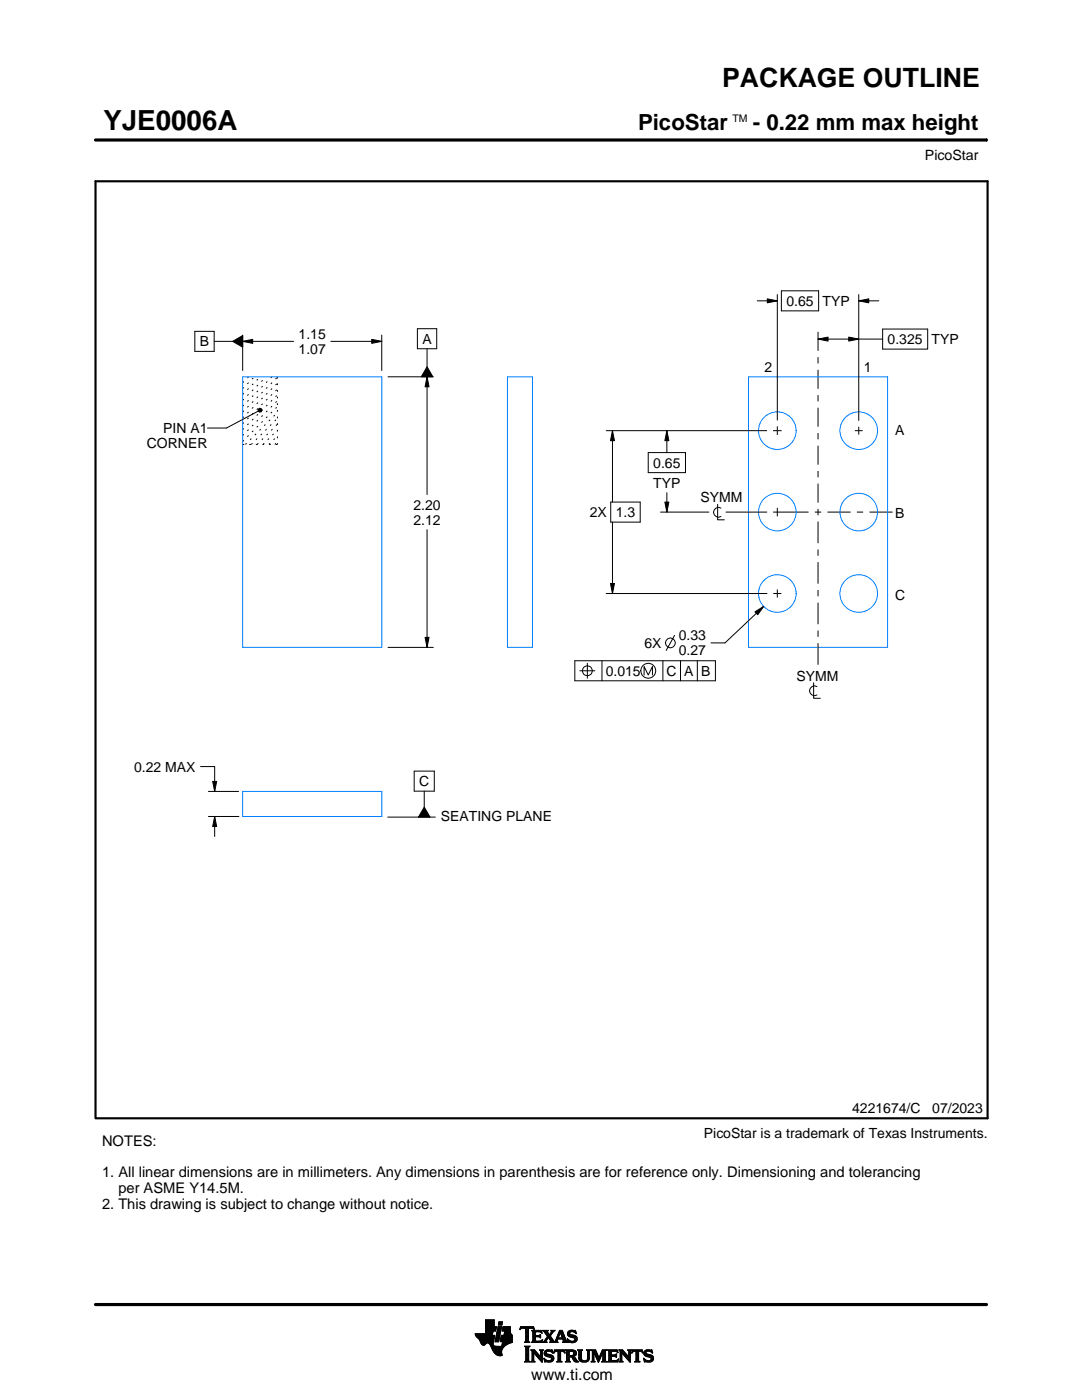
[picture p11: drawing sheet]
<svg xmlns="http://www.w3.org/2000/svg" width="216mm" height="279mm" viewBox="0 0 216 279" stroke-linecap="round" stroke-linejoin="round" font-family="sans-serif">
<g fill="none" stroke="#000" stroke-width=".2">
<path d="M19.1 27.9h177.7M196.8 27.7v.5M153.1 59.6l2 .4-2 .4zM155.1 58.8v25M155.9 58h7.4v4h-7.4zM171.4 58.8v25.1M38.9 66.1h3.8v4h-3.8zM42.7 68.1h3.7M46.4 68.1l2-1.1v2.3zM48.4 68.1l2-.4v.8zM48.4 66.9v7M48.4 68.1h10.2"/>
<path d="M66 68.1h10.2M74.2 67.7l2 .4-2 .4zM76.2 66.9v7M77.4 75.2h9.1M83.3 65.6h3.8v4h-3.8zM85.2 75.2l.4 2h-.8zM85.2 69.6v3.6M85.2 75.2v23.5M85.2 73.2l1.2 2h-2.3zM151.1 60h4M163.2 67.7l2-.4v.8zM163.2 66.2v3.8"/>
<path d="M163.2 71.3v1.2M163.2 73.8v3.8M163.2 78.9v1.2M163.2 67.7h12.9M169.4 67.3l2 .4-2 .4zM171.4 60l2-.4v.8zM171.4 60h4M176.1 65.7h9v4h-9zM51.5 81.7l.3-.2h.3l.2 .4-.2 .3-.3 .1-.3-.3zM51.5 82l-6.3 3.4h-3.8M121 85.9h32M122.2 85.9l.4 2h-.8z"/>
<path d="M122.2 85.9v14.3M129.3 90.3h7.5v4h-7.5zM133.1 85.9l.4 2h-.8zM133.1 85.9v4.4M133.1 98.3v3.9M154.2 85.9h1.8M155.1 85.1v1.7M163.2 81.4v3.8M163.2 86.4v1.3M163.2 88.9v3.8M163.2 94v1.3M163.2 96.5v3.8"/>
<path d="M170.6 85.9h1.5M171.4 85.2v1.5M85.2 105.7v23.5M121 118.4h32M121.8 116.4h.8l-.4 2zM121.9 100.2h5.8v4h-5.8zM122.2 104.2v14.2M131.8 102.2h9.6M132.7 100.2h.8l-.4 2zM143.2 100.7v3h1.3M143.9 101.4a.98 .98 0 0 0-1.5 .8 .98 .98 0 0 0 1.5 .9M144.9 102.2h8.1"/>
<path d="M154.3 102.2h7M154.3 118.4h1.6M155.1 101.4v1.6M155.1 117.6v1.7M162.6 102.2h1.3M163.2 101.6v1.2M163.2 104.1v4.3M163.2 109.7v1.2M163.2 112.2v4.3M163.2 117.7v1.3M165.1 102.2h4.6M171 102.2h1.2"/>
<path d="M173.5 102.2h4.6M77.4 129.2h9.1M84.8 127.2h.8l-.4 2zM114.7 131.9h28.1v4h-28.1zM115.7 133.9h3M117.2 132.4v3M120.1 131.9v4M128.5 134.7v-1.7l.9 1.7 .8-1.7v1.7M132.3 131.9v4M134.6 126.8l-1.7 3M135.8 131.9v4M139.1 131.9v4"/>
<path d="M150.6 122.1l1.8-1.1-1.2 1.7zM152.4 121l-7.7 7.3h-2.8M162.3 136.3v3.1h1.4M163 137a.98 .98 0 0 0-1.5 .9 .98 .98 0 0 0 1.5 .8M163.2 120.3v4.3M163.2 125.8v1.3M163.2 128.4v4.3M40 153h2.8v4.9M41.6 157.9h6M42.4 155.9h.8l-.4 2zM82.6 153.9h4.1v4h-4.1zM84.7 157.9v3.2"/>
<path d="M41.6 162.9h6.1M42.8 162.9l.4 2h-.8zM42.8 162.9v4M77.4 163.1h9.5M84.7 161.1l1.1 2h-2.3zM94.8 266.2h3.5M94.8 266.3h3.5M94.9 266.4h3.3M94.9 266.5h3.8l-.2 1.2M94.9 266.5h3.8M95 266.6h3.7M95 266.7h3.7"/>
<path d="M95.1 266.8h3.6M95.2 266.9h3.4M95.3 267h3.3M95.4 267.1h3.2M95.5 267.2h3.1M95.6 267.3h3M95.7 267.4h2.8M95.7 267.5h2.8M95.8 267.6h2.7M95.8 267.7h2.7M95.9 267.8h2.6M95.9 267.9h2.5"/>
<path d="M95.9 268h2.5M96 268h1.1M96 268.1h1M96.1 268.2h.8M96.1 268.3h.7M96.2 268.4h.6M96.3 268.4h.4M96.9 266.1h1.4M96.9 266h1.4M96.9 265.9h1.4M96.9 265.8h1.5M96.9 265.7h1.5"/>
<path d="M96.9 264.7l2.2 .1-.2 .9h-.5l-.2 .8M96.9 265.6h2M96.9 265.5h2M96.9 265.4h2M96.9 265.3h2.1M96.9 265.2h2.1M96.9 265.1h2.1M96.9 265h2.1M96.9 264.9h2.1M96.9 264.8h2.2M96.9 264.6h1.7M96.9 264.5h1.7"/>
<path d="M96.9 264.4h1.7M96.9 264.3h1.7M96.9 264.2h1.7M96.9 264.1h1.7M96.9 264h1.7M96.9 263.9h1.7M96.9 263.8h1.7M96.9 263.7h1.7M96.9 263.6h1.7M96.9 263.5h1.7M96.9 263.4h1.7M97.5 268h.9"/>
<path d="M97.6 268.1h.8M97.7 268.2h.7M97.7 268.3h.7M97.8 268.4h.6M97.9 268.5h.6M97.9 268.6h.7M98 268.7h1.1M98 268.8h2.6M98 268.8h2.5M98.1 268.9h2.3M98.1 269h2.3M98.1 269.1h2.2"/>
<path d="M98.2 269.2h2.1M98.2 269.2h2M98.2 269.3h2M98.3 269.4h1.9M98.3 269.5h1.8M98.4 269.6h1.7M98.4 268v.4l.3 .2 2 .1M98.5 269.7h1.6M98.5 267.7l-.1 .3M98.5 269.8h1.6M98.6 269.9h1.5M98.6 264.8v-1.4h-1.7v2.8h-2.1l.1 .3 .7 .8 .7 1.1 .3 .1 .6-.5 .4 .1 1 1.8 .8 .6h.8l-.1-1 .8-1"/>
<path d="M98.6 270h1.5M98.7 270h1.4M98.8 270.1h1.3M98.8 267.7h.7M98.8 267.6h.7M98.8 267.5h.7M98.9 270.2h1.2M98.9 267.4h.7M98.9 267.3h.7M98.9 267.2h.7M98.9 267.1h.7M98.9 267h.7"/>
<path d="M98.9 270.3h1.3M99 266.9h.6M99 266.9h.7M99 266.8h.7M99 266.7h.7M99 266.6h.7M99 266.5h.7M99.1 270.4h1.1M99.1 266.4h.7M99.1 266.3h.7M99.1 266.2h.7M99.1 266.1h.7"/>
<path d="M99.1 266h.7M99.2 265.9h.7M99.2 265.8h.7M99.2 270.4h1M99.2 265.7h.7M99.2 265.6h.7M99.2 265.5h.7M99.3 265.4h.6M99.3 265.4h.7M99.3 265.3h.7M99.3 265.2h.7M99.3 265.1h.7"/>
<path d="M99.3 265h.7M99.4 270.5h.8M99.4 264.9h.7M99.4 264.8h.7M99.4 264.8h.7l-.6 3h-.7zM99.4 264.5l.2-.7h.7l-.2 .7h-.7M99.5 264.4h.6M99.5 264.3h.7M99.5 264.2h.7M99.5 264.1h.7M99.5 264h.7M99.5 263.9h.7"/>
<path d="M99.6 263.8h.7M99.8 270.6h.1M99.8 267.7h2.4M99.8 267.6h2.4M99.8 267.5h2.4M99.9 267.4h2.3M99.9 267.3h2.3M99.9 267.2h2.3M99.9 267.1h2.3M99.9 267h2.3M99.9 266.9h2.3M100 266.9h2.2"/>
<path d="M100 266.8h2.2M100 266.7h2.2M100 266.6h2.2M100 266.5h2.2M100.1 268.6h.7M100.2 268.5h.7M100.2 268.4h.8M100.2 268.4h.9M100.2 268.3h1M100.2 268.2h1.2M100.2 265.6h1.6M100.2 268.1h1.4"/>
<path d="M100.2 265.5h1.6M100.2 268h1.6M100.3 265.4h1.5M100.3 268h1.7M100.3 267.9h1.9M100.3 265.3h1.5M100.3 267.8h1.9M100.3 265.2h1.5M100.3 265.1h1.5M100.3 265h1.5M100.4 264.9h1.4M100.4 264.8h1.4"/>
<path d="M100.6 266.5l.1-.8h-.5l.2-.9h1.4l.1 1.1 .3 .6v1.4l-1.3 .6M100.6 266.4h1.5M100.6 266.3h1.4M100.6 266.2h1.4M100.6 266.1h1.3M100.7 266h1.2M100.7 265.9h1.2M100.7 265.8h1.1M100.7 265.7h1.1M102.2 266.5h-2.2l-.2 1.1 .5 .2-.2 .9M103.7 265.3h.1M103.8 265.2h.2"/>
<path d="M103.8 265h2.8M103.8 264.9h2.7M103.9 264.8h2.6M104.7 267.8h1M104.7 271.8h1.1M104.7 268.7h1M104.8 267.7h.7M104.8 271.7h.8M104.9 265.2h.6M104.9 268.9h.6M104.9 267.6h.6M104.9 267.5l-.2 .3"/>
<path d="M104.9 267.5h.6M104.9 267.4h.6M104.9 267.3h.6M104.9 267.2h.6M104.9 267.1h.6M104.9 267h.6M104.9 266.8h.6M104.9 266.7h.6M104.9 266.6h.6M104.9 266.5h.6M104.9 266.4h.6M104.9 266.3h.6"/>
<path d="M104.9 266.2h.6M104.9 266.1h.6M104.9 265.9h.6M104.9 265.8h.6M104.9 265.7h.6M104.9 265.6h.6M104.9 265.5h.6M104.9 265.4h.6M104.9 265.3h.6M104.9 271.5h.6M104.9 269h.6M104.9 271.4h.6"/>
<path d="M104.9 271.4v-2.4l-.2-.4h1.1l-.3 .4v2.4M104.9 271.4l-.2 .4h1.1l-.3-.4M104.9 271.3h.6M104.9 271.2h.6M104.9 271.1h.6M104.9 271h.6M104.9 270.9h.6M104.9 270.8h.6M104.9 270.6h.6M104.9 270.5h.6M104.9 270.4h.6M104.9 270.3h.6"/>
<path d="M104.9 270.2h.6M104.9 270.1h.6M104.9 270h.6M104.9 269.9h.6M104.9 269.8h.6M104.9 269.6h.6M104.9 269.5h.6M104.9 269.4h.6M104.9 269.3h.6M104.9 269.2h.6M104.9 269.1h.6M105.5 267.5l.2 .3"/>
<path d="M105.5 267.5v-2.3l.7-.1 .4 .3-.1-.6h-2.6l-.1 .6 .4-.3 .7 .1v2.3M105.7 267.8h-1M105.9 271.8h.8M105.9 269.4h.8M106.1 269.5h.7M106.1 267.8h2M106.1 271.7h.5M106.2 269.6h.7M106.2 271.5h.3M106.2 265.6h1.8M106.2 269.8h.8M106.2 271.4h.3"/>
<path d="M106.2 271.4l-.3 .4h.8l-.2-.4M106.2 271.3h.3M106.2 271.2h.3M106.2 271.1h.3M106.2 271h.3M106.2 270.9h.3M106.2 270.8h.3M106.2 270.6h.3M106.2 270.5h.3M106.2 270.4h.3M106.2 270.3h.3M106.2 270.2h.3"/>
<path d="M106.2 270.1h.3M106.2 270h1M106.2 269.9h.9M106.2 269.8v1.6M106.2 269.8l-.3-.4h.8l1.2 1.4M106.3 267.7h1.8M106.3 265.7h1.8M106.3 267.6h.6M106.3 265.8h.6M106.3 267.5l-.2 .3M106.3 267.5h.5M106.3 267.4h.5"/>
<path d="M106.3 267.3h.5M106.3 267.2h.5M106.3 267.1h.5M106.3 267h.5M106.3 266.8h.5M106.3 266.7h1.6M106.3 266.6h1.6M106.3 266.5h.5M106.3 266.4h.5M106.3 266.3h.5M106.3 266.2h.5M106.3 266.1h.5"/>
<path d="M106.3 265.9h.5M106.4 265.2h.2M106.5 270h.1M106.5 270v1.4M106.5 265.3h.1M106.6 270.1h.7M106.7 270.2h.7M106.8 270.3h.7M106.8 265.9l.2-.1h.6l.6 .2-.2-.5h-1.9l.2 .3v1.7M106.8 265.9v.6h.8l.3-.2v.7M106.9 270.4h.7M107 270.5h.7"/>
<path d="M107.1 270.6h.7M107.2 270.8h1M107.3 270.9h.9M107.4 271h.8M107.5 271.1h.7M107.6 271.2h.6M107.6 266.5h.3M107.7 271.3h.5M107.7 269.4h.7M107.7 266.8h.2M107.7 267.6h.5M107.8 266.4h.1"/>
<path d="M107.8 271.4h.4M107.8 267h.1M107.8 265.8h.3M107.8 269.5h.5M107.9 271.5h.3M107.9 269.6h.3M107.9 267l-.3-.2h-.8l.1 .8h.9l.5-.2M107.9 269.8h.3M107.9 270.6h.3M107.9 270.5h.3M107.9 270.4h.3M107.9 270.3h.3"/>
<path d="M107.9 270.2h.3M107.9 270.1h.3M107.9 270h.3M107.9 269.9h.3M107.9 269.8v1M107.9 269.8l-.2-.4h.7l-.2 .4M108 271.7h.2M108 265.9h.1M108 267.5h.2M108.1 271.8h.1M108.1 266.1h.1M108.2 267.4h.1"/>
<path d="M108.2 269.8v2.1l-1.7-1.9M108.2 267.8h.9M108.3 267.4l-.2 .5-2-.1M108.3 265.6h1M108.5 267.7h.5M108.5 271.1l.8 .4h.5l.2-.1-.1-.4-1-.4-.3-.3 .1-.7 .7-.2 .6 .1 .2-.1 .1 .6-.9-.3-.3 .1-.1 .3 1.3 .4 .2 .6M108.5 271.1h.1M108.5 265.7h.7M108.5 271.2h.2M108.6 271.3h.2M108.6 270.1h.4M108.6 270h.4"/>
<path d="M108.6 270.2h.6M108.6 267.6h.4M108.6 271.4h.4M108.6 269.9h.4M108.6 270.3h1M108.6 265.8h.7M108.6 271.5h.8M108.6 269.8h.5M108.7 271.7h1.5M108.7 270.4h1.3M108.7 267.5h.3M108.7 271.8h.1"/>
<path d="M108.7 265.9h.6M108.7 269.6h1.5M108.8 267.4h.3M108.8 270.5h1.5M108.8 266.1h.6M108.8 269.5h1.4M108.8 267.3h.4M108.9 266.2h.6M108.9 267.2h.4M108.9 266.3h.6M108.9 270.6h1.5M109 267.1h.3"/>
<path d="M109 266.4h1M109.1 271.8h.9M109.1 269.4h.7M109.1 267h.9M109.1 266.5h.8M109.1 267.8h-.9M109.2 266.8h.8M109.2 266.6h.6M109.2 266.7h.7M109.2 266.7l-.6 .9-.4 .2M109.3 270.8h1.1M109.5 267.1h.6"/>
<path d="M109.6 267.2h.6M109.7 271.5h.7M109.7 267.3h.6M109.7 267.8l.2-.2-.5-.7-.4 .8 .1 .1M109.7 267.8h1.6M109.7 266.3h.4M109.7 267.4h.6M109.8 270.9h.7M109.8 266.2h.3M109.8 266.6l.9 1.2 1-2.3h.5l.8 2.1 .3 .2M109.8 267.5h.6M109.9 266.1h.3"/>
<path d="M109.9 269.8h.4M109.9 267.6h.6M109.9 267.7h.7M109.9 271.4h.5M109.9 265.9h.4M110 271h.5M110 265.6h.7M110 265.9l-.4 .5-.4-.6 .2-.3h-1.1l.9 1.2M110 265.9l.1-.2-.2-.2h.8l-.9 1.1M110 271.3h.5M110 265.8h.4M110 271.1h.5"/>
<path d="M110 271.2h.5M110.1 269.4h.1M110.1 265.7h.4M110.1 269.9h.2M110.2 270h.1M110.5 270h.1M110.5 269.9h.2M110.5 271.1l-.2 .5-.8 .3-.6-.2-.2 .1-.2-.7M110.5 269.8h.3M110.6 269.6h2.1M110.6 269.5h2M110.6 269.4h2"/>
<path d="M110.7 267.7h.5M110.8 267.6h.4M110.9 267.5h.3M110.9 267.4h.3M111 267.3h.3M111 267.2h1.8M111 267.1h1.8M111.1 267h.3M111.1 271.8h1M111.1 266.8h.4M111.2 266.7h.3M111.2 267.5l.1-.2h1l.1 .2"/>
<path d="M111.2 267.5v.3h.1M111.2 266.6h.3M111.3 266.5h.3M111.3 271.7h.6M111.3 266.4h.3M111.3 271.5h.6M111.3 267.8h-1.6M111.3 269.8h.6M111.4 266.3h.3M111.4 271.4h.5M111.4 271.4l-.1-1.7h-.4l-.4 .4 .2-.7h1.9l.1 .7-.3-.4h-.5v1.7M111.4 270.5h.5"/>
<path d="M111.4 270.4h.5M111.4 270.3h.5M111.4 270.2h.5M111.4 270.1h.5M111.4 270h.5M111.4 269.9h.5M111.4 271.4l-.3 .4h1l-.2-.4M111.4 271.3h.5M111.4 271.2h.5M111.4 271.1h.5M111.4 271h.5M111.4 270.9h.5"/>
<path d="M111.4 270.8h.5M111.4 270.6h.5M111.4 266.2h.3M111.4 266.1h.4M111.5 265.9h.9M111.5 265.8h.8M111.6 265.7h.7M111.6 265.6h.6M111.8 265.9l.4 1.1h-.8zM111.9 266.1h.5M111.9 266.2h.5M111.9 266.3h.6"/>
<path d="M112 266.4h.5M112 266.5h.6M112.1 266.6h.5M112.1 266.7h.6M112.1 266.8h.6M112.2 267h.5M112.2 267.8h1.1M112.3 267.3h.6M112.3 267.4h.6M112.4 267.5h.6M112.4 267.5v.3h-.2M112.4 269.8h.3"/>
<path d="M112.4 267.6h.6M112.4 267.7h.7M112.6 269.9h.1M112.6 270h.2M112.8 271.8h1M112.8 269.4h1.6M113 269.5h1.7M113 271.7h.7M113 269.6h1.9M113 271.5h.6M113 269.8h.6M113 271.4h.6"/>
<path d="M113 271.4l-.2 .4h1l-.2-.4M113 271.3h.6M113 271.2h.6M113 271.1h.6M113 271h.6M113 270.9h.6M113 270.8h1.5M113 270.6h1.6M113 270.5h1.8M113 270.4h.6M113 270.3h.6M113 270.2h.6"/>
<path d="M113 270.1h.6M113 270h.6M113 269.9h.6M113 269.8v1.6M113 269.8l-.2-.4h1.4l.6 .2 .2 .3v.4l-.2 .3-.4 .1M113.2 267.3h.2M113.2 267.4h.3M113.2 266.2h.5M113.2 266.3h.6M113.2 266.1h.5M113.3 267.5h.3M113.3 267.8h-1.1"/>
<path d="M113.3 266.4h.9M113.3 265.9h.4M113.3 267.6h.6M113.3 266.5h1.3M113.3 267.7h1.6M113.3 265.8h.5M113.3 267.8h.2M113.4 266.6h1.5M113.4 265.7h1.5M113.4 265.7l.5-.2 .7 .1 .2-.1 .1 .7-.7-.4h-.4l-.1 .3 .1 .2 .9 .2 .4 .3 .1 .5-.3 .5-.6 .2-.7-.2-.2 .1-.2-.7 .9 .5 .5-.1 .1-.3-.2-.3-1.1-.4-.2-.4zM113.5 266.7h1.5M113.5 265.6h1.4"/>
<path d="M113.6 271.4v-.6h.4l.7 1h.8M113.6 269.9l.1-.2 .7 .2v.4l-.4 .2M113.6 269.9v.6M113.7 267.8h1.1M113.8 266.8h1.3M113.8 265.5h.6M114 268h.4M114.1 270.9h.6M114.2 271h.6M114.2 271.1h.7M114.3 271.2h.6M114.3 267h.8"/>
<path d="M114.3 269.8h.7M114.3 270.4h.6M114.4 271.3h.6M114.4 270.7l1.1 1.1M114.4 270.7h.1M114.4 271.4h.7M114.4 269.9h.6M114.4 270.3h.6M114.5 267.6h.5M114.5 270.2h.5M114.5 270h.5M114.5 265.8h.4"/>
<path d="M114.5 270.1h.5M114.5 271.5h.7M114.6 271.7h.7M114.6 267.1h.6M114.6 267.5h.5M114.7 267.2h.5M114.7 267.4h.5M114.7 265.9h.3M114.7 267.3h.5M114.7 271.8h.8M114.8 266.1h.2M114.9 266.2h.1"/>
<path d="M115.3 269.4h.9M115.4 269.5h.7M115.5 269.6h.5M115.5 269.8h.5M115.5 269.8v1.4l.4 .5 .6 .2 .7-.1 .3-.3 .1-.5M115.5 271h.5M115.5 270.9h.5M115.5 270.8h.5M115.5 270.6h.5M115.5 270.5h.5M115.5 270.4h.5M115.5 270.3h.5"/>
<path d="M115.5 270.2h.5M115.5 270.1h.5M115.5 270h.5M115.5 269.9h.5M115.5 269.8l-.2-.4h.9l-.2 .4M115.5 271.1h.5M115.5 271.2h.5M115.5 271.3h.6M115.6 271.4h.6M115.7 271.5h.8M115.8 271.7h1.5M116 271l.2 .4 .5 .2 .4-.2 .2-.4"/>
<path d="M116 269.8v1.2M116 271.8h1.1M116.8 271.5h.6M117 269.4h.8M117.1 271.4h.4M117.2 269.5h.5M117.2 271.3h.4M117.2 269.6h.4M117.2 271.2h.4M117.2 271.1h.4M117.3 269.8h.3M117.3 271h.3"/>
<path d="M117.3 270.9h.3M117.3 270.8h.3M117.3 270.6h.3M117.3 270.5h.3M117.3 270.4h.3M117.3 270.3h.3M117.3 270.2h.3M117.3 270.1h.3M117.3 270h.3M117.3 269.9h.3M117.6 269.8l.2-.4h-.8l.2 .3 .1 1.3M117.6 269.8v1.2"/>
<path d="M118 271.8h.7M118 269.4h.8M118.1 269.5h.8M118.1 271.7h.5M118.2 269.6h.7M118.2 271.5h.3M118.2 269.8h.8M118.2 271.4h.3M118.2 269.8l-.2-.4h.8l.7 1.6 .7-1.6h.9l-.3 .4M118.2 271.4l-.2 .4h.7l-.2-.4M118.2 271.3h.3M118.2 271.2h.3"/>
<path d="M118.2 271.1h.3M118.2 271h.3M118.2 270.9h.3M118.2 270.8h.3M118.2 270.6h.3M118.2 270.5h.3M118.2 270.4h.3M118.2 270.3h.3M118.2 270.2h.3M118.2 270.1h.3M118.2 270h.9M118.2 269.9h.8"/>
<path d="M118.2 269.8v1.6M118.6 270.1h.5M118.6 270.2h.6M118.7 270.3h.5M118.7 270.4h.6M118.8 270.5h.5M118.8 270.6h.6M118.9 270.8h.5M118.9 270.9h.6M119 271h.8M119 271.1h.8M119.1 271.2h.6"/>
<path d="M119.1 271.3h.6M119.2 271.4h.4M119.2 271.5h.4M119.3 271.7h.2M119.3 271.8h.2M119.6 270.9h.3M119.6 270.8h.3M119.7 270.6h.3M119.7 270.5h.3M119.8 270.4h.3M119.8 270.3h.3M119.9 270.2h.3"/>
<path d="M119.9 270.1h.3M120 270h.8M120 269.9h.8M120 269.8h.8M120.1 271.8h1M120.1 269.6h.7M120.1 269.5h.8M120.2 269.4h.9M120.2 271.7h.7M120.3 271.5h.5M120.3 271.4h.5M120.3 271.4l-.2 .4h1l-.3-.4"/>
<path d="M120.3 271.4v-1.5l-.9 2-.9-2v1.5M120.3 271.3h.5M120.3 271.2h.5M120.3 271.1h.5M120.3 271h.5M120.3 270.9h.5M120.3 270.8h.5M120.3 270.6h.5M120.3 270.5h.5M120.3 270.4h.5M120.3 270.3h.5M120.3 270.2h.5"/>
<path d="M120.3 270.1h.5M120.8 269.8v1.6M121.2 271.8h2M121.2 269.4h1.9M121.4 269.5h1.8M121.4 271.7h1.9M121.5 269.6h1.7M121.5 271.5h1.8M121.5 269.8h.5M121.5 271.4h.5M121.5 269.8l-.3-.4h1.9l.2 .6M121.5 269.9h.5"/>
<path d="M121.5 269.8v1.6M121.5 271.3h.5M121.5 271.2h.5M121.5 271.1h.5M121.5 271h.5M121.5 270.9h.5M121.5 270.8h.5M121.5 270.6h1.5M121.5 270.5h1.5M121.5 270.4h1.5M121.5 270.3h.5M121.5 270.2h.5"/>
<path d="M121.5 270.1h.5M121.5 270h.5M122.6 270.4l.4-.2v.7l-.2-.2h-.8v.7l.2 .1M122.9 270.8h.1M122.9 270.3h.1M123 269.8h.3M123.1 271.4h.3M123.2 269.9h.1M123.3 270h.1M123.3 270l-.4-.3h-.8l-.1 .7M123.3 271.3h.1M123.4 271.2h.1"/>
<path d="M123.4 271.2l-.2 .6h-2l.3-.4M123.4 271.2l-.3 .3h-.4M123.5 271.8h.8M123.5 269.4h.7M123.6 269.5h.7M123.7 271.7h.5M123.7 269.6h.7M123.7 271.5h.4M123.7 269.8h.8M123.7 271.4h.4M123.7 271.4l-.2 .4h.8l-.2-.4M123.7 271.3h.4"/>
<path d="M123.7 271.2h.4M123.7 271.1h.4M123.7 271h.4M123.7 270.9h.4M123.7 270.8h.4M123.7 270.6h.4M123.7 270.5h.4M123.7 270.4h.4M123.7 270.3h.4M123.7 270.2h.4M123.7 270.1h.4M123.7 270h1"/>
<path d="M123.7 269.9h.9M123.7 269.8v1.6M123.7 269.8l-.2-.4h.7l1.2 1.4 .1-1M124.1 270v1.4M124.1 270h.1M124.2 270.1h.6M124.2 270.2h.7M124.3 270.3h.7M124.4 270.4h.7M124.5 270.5h.7M124.6 270.6h.7M124.7 270.8h1.1"/>
<path d="M124.8 270.9h1M124.9 271h.9M125 271.1h.8M125.1 271.2h.7M125.2 271.3h.6M125.2 269.4h.8M125.3 271.4h.5M125.4 269.5h.5M125.4 271.5h.4M125.4 269.6h.4M125.5 269.8h.3M125.5 269.8l-.3-.4h.8l-.2 .4"/>
<path d="M125.5 270.4h.3M125.5 270.3h.3M125.5 270.2h.3M125.5 270.1h.3M125.5 270h.3M125.5 269.9h.3M125.5 270.6h.3M125.5 270.5h.3M125.5 271.7h.3M125.6 271.8h.2M125.8 269.8v2.1l-1.7-1.9M126 270h.1"/>
<path d="M126.1 269.9h.1M126.1 269.8h.3M126.1 269.6h2.1M126.2 269.5h2M126.2 269.4h2M126.6 271.8h1.1M126.9 271.7h.6M126.9 271.5h.5M126.9 269.8h.5M126.9 271.4h.5M126.9 271.4v-1.7h-.5l-.3 .4 .1-.7h1.9l.2 .7-.4-.4h-.5v1.7M126.9 270.5h.5"/>
<path d="M126.9 270.4h.5M126.9 270.3h.5M126.9 270.2h.5M126.9 270.1h.5M126.9 270h.5M126.9 269.9h.5M126.9 271.4l-.3 .4h1.1l-.3-.4M126.9 271.3h.5M126.9 271.2h.5M126.9 271.1h.5M126.9 271h.5M126.9 270.9h.5"/>
<path d="M126.9 270.8h.5M126.9 270.6h.5M128 269.8h.3M128.1 269.9h.2M128.2 270h.1M128.4 271.1h.1M128.4 271.2h.2M128.5 271.3h.2M128.5 270.1h.4M128.5 270h.4M128.5 270.2h.6M128.5 271.4h.4"/>
<path d="M128.5 269.9h.4M128.5 270.3h1M128.5 271.5h.8M128.5 269.8h.5M128.6 271.7h1.5M128.6 270.4h1.3M128.6 271.8h.1M128.6 269.6h1.5M128.7 270.5h1.5M128.7 269.5h1.4M128.8 270.6h1.5M128.9 271.8h1"/>
<path d="M129 269.4h.7M129.1 270.8l-.6-.4 .1-.7 .5-.3 .8 .1 .2-.1 .1 .7-.8-.4-.4 .1-.1 .2 1.3 .5 .2 .6M129.1 270.8l.7 .2v.4l-.6 .1-.8-.4M129.2 270.8h1.1M129.6 271.5h.7M129.6 270.9h.8M129.8 269.8h.4M129.8 271.4h.5M129.9 271h.5M129.9 271.3h.5M129.9 271.1h.5M129.9 271.2h.5"/>
<path d="M129.9 269.4h.2M130 269.9h.2M130.1 270h.1M130.4 271.1l-.3 .5-.7 .3-.6-.2-.2 .1-.2-.7"/>
<circle cx="117.2" cy="133.8" r=".99"/>
<circle cx="129.3" cy="133.9" r="1.49"/>
<circle cx="133.7" cy="128.3" r=".98"/>
</g>
<g fill="#000">
<path d="M46.4 68.1l2-1.1v2.3zM48.4 68.1l2-.4v.8zM74.2 67.7l2 .4-2 .4zM85.2 75.2l.4 2h-.8zM85.2 73.2l1.2 2h-2.3zM153.1 59.6l2 .4-2 .4zM163.2 67.7l2-.4v.8zM171.4 60l2-.4v.8zM169.4 67.3l2 .4-2 .4zM51.5 81.7l.3-.2h.3l.2 .4-.2 .3-.3 .1-.3-.3zM122.2 85.9l.4 2h-.8zM133.1 85.9l.4 2h-.8z"/>
<path d="M121.8 116.4h.8l-.4 2zM132.7 100.2h.8l-.4 2zM84.8 127.2h.8l-.4 2zM150.6 122.1l1.8-1.1-1.2 1.7zM42.4 155.9h.8l-.4 2zM42.8 162.9l.4 2h-.8zM84.7 161.1l1.1 2h-2.3z"/>
</g>
<path d="M19.1 36.2h178v187h-178z" fill="none" stroke="#000" stroke-width=".43"/>
<path d="M19 27.9h177.8M19 260.3h177.8" fill="none" stroke="#000" stroke-width=".63"/>
<g fill="none" stroke="#000" stroke-width=".2" stroke-dasharray=".3 1" stroke-linecap="butt">
<path d="M48.4 76.4l1.2-1.2M48.4 77.5l2.4-2.3M48.4 78.7l3.5-3.5M48.4 79.9l4.7-4.7M55.4 75.2v13.5M48.4 81.1l5.9-5.9M48.4 82.2l7-6.9M48.4 83.4l7-6.9M48.4 84.6l7-7M48.4 85.7l7-6.9M48.4 86.9l7-6.9M48.4 88.1l7-7"/>
<path d="M49 88.7l6.4-6.4M50.1 88.7l5.3-5.2M51.3 88.7l4.1-4M52.5 88.7l2.9-2.9M53.7 88.7l1.7-1.7M54.8 88.7l.6-.5M55.4 88.7h-7"/>
</g>
<g fill="none" stroke="#0080ff" stroke-width=".2">
<path d="M48.4 75.2h27.8v54h-27.8zM101.3 75.2h5v54h-5zM149.4 75.2h27.7v54h-27.7zM48.4 157.9h27.8v5h-27.8z"/>
<circle cx="155.1" cy="85.9" r="3.8"/>
<circle cx="171.4" cy="85.9" r="3.8"/>
<circle cx="155.1" cy="102.2" r="3.8"/>
<circle cx="155.1" cy="118.4" r="3.8"/>
<circle cx="171.4" cy="102.2" r="3.8"/>
<circle cx="171.4" cy="118.4" r="3.8"/>
</g>
<text font-size="5.5" x="20.6" y="26">YJE0006A</text>
<text font-size="5.3" x="144.1" y="17.4">PACKAGE OUTLINE</text>
<g font-size="4.4">
<text x="127.3" y="26">PicoStar</text>
<text x="150.2" y="26">- 0.22 mm max height</text>
</g>
<text font-size="3.2" x="106" y="275.3">www.ti.com</text>
<g font-size="2.9">
<text x="20.4" y="228.7">NOTES:</text>
<text x="20.4" y="235">1. All linear dimensions are in millimeters. Any dimensions in parenthesis are for reference only. Dimensioning and tolerancing</text>
<text x="23.6" y="238.1">per ASME Y14.5M.</text>
<text x="20.4" y="241.3">2. This drawing is subject to change without notice.</text>
</g>
<g font-size="2.8">
<text x="184.5" y="32">PicoStar</text>
<text x="156.9" y="61">0.65 TYP</text>
<text x="39.9" y="69.1">B</text>
<text x="59.6" y="67.6">1.15</text>
<text x="59.6" y="70.6">1.07</text>
<text x="84.3" y="68.6">A</text>
<text x="177.1" y="68.7">0.325 TYP</text>
<text x="152.6" y="74.2">2</text>
<text x="172.4" y="74.3">1</text>
<text x="29.3" y="89.4">CORNER</text>
<text x="32.6" y="86.4">PIN A1</text>
<text x="178.6" y="86.8">A</text>
<text x="130.3" y="93.3">0.65</text>
<text x="82.5" y="101.7">2.20</text>
<text x="130.4" y="97.3">TYP</text>
<text x="139.8" y="100.2">SYMM</text>
<text x="82.5" y="104.7">2.12</text>
<text x="117.7" y="103.2">2X 1.3</text>
<text x="178.6" y="103.3">B</text>
<text x="178.6" y="119.8">C</text>
<text x="128.6" y="129.3">6X</text>
<text x="135.4" y="127.8">0.33</text>
<text x="135.4" y="130.8">0.27</text>
<text x="120.9" y="134.9">0.015</text>
<text x="133" y="134.9">C A B</text>
<text x="158.9" y="135.9">SYMM</text>
<text x="26.8" y="154">0.22 MAX</text>
<text x="83.6" y="156.9">C</text>
<text x="88" y="163.9">SEATING PLANE</text>
<text x="140.5" y="227.1">PicoStar is a trademark of Texas Instruments.</text>
<text x="170" y="222.2">4221674/C</text>
<text x="186" y="222.2">07/2023</text>
</g>
<text font-size="2.1" x="146.2" y="24.3">TM</text>
<text font-size=".3" x="105.3" y="28">SCALE 7.500</text>
</svg>
